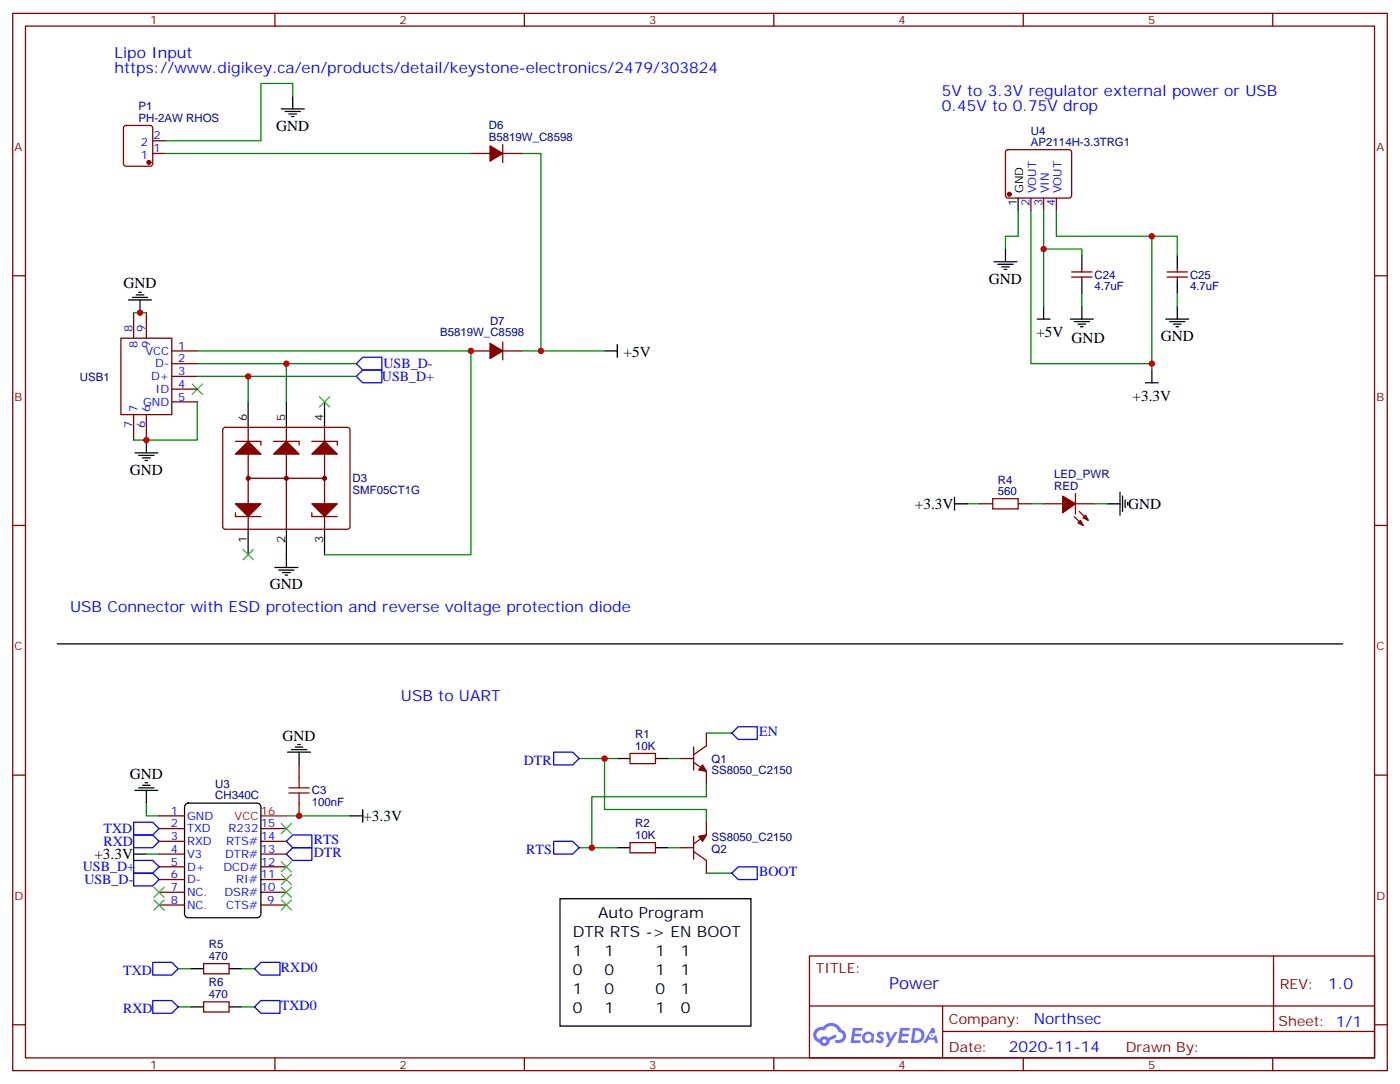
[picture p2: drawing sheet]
<svg xmlns="http://www.w3.org/2000/svg" width="388mm" height="300mm" viewBox="0 0 388 300" stroke-linecap="round" stroke-linejoin="round" font-family="sans-serif">
<path d="M54.7 111.3v10.6h-17.7M160.5 210.1h7.1M171.1 210.1h-3.5v14.1h28.2v3.5M185.2 210.1h3.5M195.8 217.1v3.6h-31.8v14.1h7.1M195.8 203h7M40.6 222.4v3.6h3.5M40.6 236.5h3.5M79.4 226h17.6M160.5 234.8h3.5M185.2 234.8h3.5M195.8 241.8h7" fill="none" stroke="#008700" stroke-width=".35"/>
<g fill="none" stroke="#000" stroke-width=".35">
<path d="M35.6 83.1h6.4M36.7 82.4h4.2M37.7 81.7h2.2M38.5 81h.7M38.8 83.1v3.5M167.6 97.2h3.5M171.1 95.4v3.6M37.4 125.4h6.3M38.5 126.1h4.2M39.5 126.8h2.1M40.2 127.5h.7M40.6 121.9v3.5"/>
<path d="M76.2 157.2h6.3M77.3 157.9h4.2M78.3 158.6h2.1M79 159.3h.7M79.4 153.6v3.6M37.4 218.9h6.3M38.5 218.2h4.2M39.5 217.5h2.1M40.2 216.8h.7M40.6 218.9v3.5M79.7 208.3h6.4M80.8 207.6h4.2"/>
<path d="M81.8 206.9h2.2M82.5 206.2h.8M82.9 208.3v3.5M171.1 210.1h3.5M181.7 210.1h3.5M37 236.5h3.6M37 234.8v3.5M51.4 222.9l.8-.5h19.1l.8 .5 .2 .6v29.6l-.5 .9-.5 .2h-19.1l-.8-.5-.2-.6v-29.6zM97 226h3.5M100.5 224.2v3.5M171.1 234.8h3.5M181.7 234.8h3.5"/>
</g>
<g fill="none" stroke="#3c3" stroke-width=".35">
<path d="M53.3 106.4l2.8 2.8M56.1 106.4l-2.8 2.8M78 228.1l2.8 2.8M78 238.7l2.8 2.8M80.8 228.1l-2.8 2.8M80.8 238.7l-2.8 2.8M42.7 249.2l2.8 2.9M42.7 245.7l2.8 2.8M45.5 249.2l-2.8 2.9M45.5 245.7l-2.8 2.8M78 242.2l2.8 2.8M78 245.7l2.8 2.8"/>
<path d="M78 249.2l2.8 2.9M80.8 242.2l-2.8 2.8M80.8 245.7l-2.8 2.8M80.8 249.2l-2.8 2.9"/>
</g>
<path d="M72.3 226h7.1" fill="none" stroke="#f00" stroke-width=".35"/>
<g fill="none" stroke="#870000" stroke-width=".35">
<path d="M3.5 3.7h381v292.8h-381zM7.1 7.2h373.9v285.8h-373.9zM76.2 3.7v3.5M145.3 3.7v3.5M214.5 3.7v3.5M283.6 3.7v3.5M352.8 3.7v3.5M3.5 76.4h3.6M381 76.4h3.5M3.5 145.5h3.6M381 145.5h3.5M3.5 214.7h3.6"/>
<path d="M174.6 208.7h7.1v2.8h-7.1zM381 214.7h3.5M44.1 229.5h7.1M44.1 233h7.1M44.1 236.5h7.1M44.1 226h7.1M72.3 229.5h7.1M72.3 233h7.1M72.3 236.5h7.1M174.6 233.4h7.1v2.8h-7.1zM44.1 240.1h7.1M44.1 243.6h7.1"/>
<path d="M44.1 247.1h7.1M44.1 250.6h7.1M72.3 240.1h7.1M72.3 243.6h7.1M72.3 247.1h7.1M72.3 250.6h7.1M224.4 264.8h156.6v28.2h-156.6zM224.4 278.6h156.5M261.3 278.6v14.1M353 264.8v20.9M3.5 283.8h3.6M76.2 293v3.5"/>
<path d="M145.3 293v3.5M214.5 293v3.5M261.3 285.7h119.6M283.6 293v3.5M352.8 293v3.5M381 283.8h3.5"/>
</g>
<path d="M153.5 208.3h5.2l1.8 1.8-1.8 1.7h-5.2zM202.8 203l1.8-1.7h5.3v3.5h-5.3zM37 238.3h5.3l1.8 1.8-1.8 1.7h-5.3zM37 231.2h5.3l1.8 1.8-1.8 1.8h-5.3zM37 227.7h5.3l1.8 1.8-1.8 1.7h-5.3zM79.4 233l1.7-1.8h5.3v3.6h-5.3zM79.4 236.5l1.7-1.7h5.3v3.5h-5.3zM153.5 233h5.2l1.8 1.8-1.8 1.7h-5.2zM37 241.8h5.3l1.8 1.8-1.8 1.8h-5.3zM202.8 241.8l1.8-1.7h5.3v3.5h-5.3z" fill="none" stroke="#00f" stroke-width=".35"/>
<g fill="#5487ff">
<path d="M243.4 285.9a1.22 1.22 0 0 1 1.7 .3l-.4 .6a.47 .47 0 0 0-.4-.4 .47 .47 0 0 0-.5 .2l.1 .1a1.23 1.23 0 0 1 .8 1.9 1.44 1.44 0 0 1-2.1-.3l.5-.5 .8 .4a.29 .29 0 0 0 .3-.2 .29 .29 0 0 0-.3-.4 1.04 1.04 0 0 1-.5-1.7z"/>
<path d="M236.4 284.7h2.3l.3 .2-.1 .5h-1.8l-.1 .9h1.5l.3 .4-.4 .3h-1.6l-.1 1.1 1.7 .1 .2 .3-.2 .3h-2.6z"/>
<path d="M249.5 284.7h2.4l.3 .2-.1 .5h-1.9l-.1 .9h1.5l.4 .3-.4 .4h-1.6l-.2 1.1 1.8 .1 .1 .3-.1 .3h-2.7z"/>
<path d="M258.3 284.7h.7l.3 1.2-.6 .4a.69 .69 0 0 0-1 .2 .69 .69 0 0 0 .4 1 .69 .69 0 0 0 .9-.6l.5-.3 .5 2.2h-.8l-.2-.8h-1.7l-.5 .8h-.9z"/>
<path d="M245.5 285.8h.8l.6 1.8 1.1-1.8h.8l-2.5 4.2h-.8l.9-1.6z"/>
<path d="M253 284.7l-.6 4.1h1.4a2.11 2.11 0 0 0 2.4-2.1 2.11 2.11 0 0 0-2.5-2zM253.8 285.4a1.39 1.39 0 0 1 1.6 1.4 1.39 1.39 0 0 1-1.8 1.3h-.2z"/>
<path d="M239.4 286.3a1.54 1.54 0 0 0-.1 2.2 1.54 1.54 0 0 0 2.1 .1l.6 .2 .3-2.3-.1-.2h-.4a1.49 1.49 0 0 0-2.4 0zM239.6 287.3a.95 .95 0 0 1 1.9 0 .95 .95 0 0 1-1.9 0z"/>
<path d="M226.1 285.1a2.18 2.18 0 0 0 1 3.7 1.44 1.44 0 0 0 1.7 .9 1.44 1.44 0 0 0 1.1-1.5l2-1-.4-.7-1.9 .9a1.47 1.47 0 0 0-2.5 .5 1.39 1.39 0 0 1-.6-2 1.39 1.39 0 0 1 2-.4 2.12 2.12 0 0 1 2.1-1.3 2.12 2.12 0 0 1 1.9 1.7 1.14 1.14 0 0 1 1.1 1.4 1.14 1.14 0 0 1-1.6 .7 .43 .43 0 0 0-.6 .4 .43 .43 0 0 0 .5 .4 1.98 1.98 0 0 0 2.5-1.2 1.98 1.98 0 0 0-1.3-2.5 3.1 3.1 0 0 0-5.2-.7l-.9 .1zM228 288.4a.54 .54 0 0 1 1 0 .54 .54 0 0 1-1 0z"/>
<circle cx="258.3" cy="286.8" r=".26"/>
</g>
<path d="M80.1 219.6h5.6M80.1 218.2h5.6M82.9 215.4v2.8M82.9 219.6v2.8" fill="none" stroke="#a10000" stroke-width=".35"/>
<g fill="none" stroke="#870000" stroke-width=".35">
<path d="M289.3 139.5h5.3M298.1 139.5h5.3M298.1 136.7v5.6M297.7 143.1l2.5 2.4M299.2 141.6l2.4 2.5M82.9 211.8v3.6M188.7 210.1h3.6M192.3 211.1l3.5 2.5v3.5M192.3 206.9v6.4M195.8 203v3.6l-3.5 2.4M82.9 222.4v3.6M188.7 234.8h3.6"/>
<path d="M192.3 235.8l3.5 2.5v3.5M192.3 231.6v6.3M195.8 227.7v3.5l-3.5 2.5M56.4 266.9h7.1v2.8h-7.1zM56.4 277.5h7.1v2.8h-7.1z"/>
</g>
<g fill="#870000" stroke="#870000" stroke-width=".35">
<path d="M194.7 211.8l1.1 1.8-2.1-.3z"/>
<path d="M193.7 231.6l2.1-.4-1.1 1.8z"/>
<path d="M300.2 143.4l.7-.7 .7 1.4z"/>
<path d="M298.8 144.8l.7-.7 .7 1.4z"/>
<path d="M294.6 137.4l3.5 2.1-3.5 2.5z"/>
</g>
<path d="M306.9 139.5h3.5M310.4 136.3v6.4M311.1 137.4v4.2M311.9 138.5v2.1M312.6 139.2v.7M155.2 248.9h52.9v35.3h-52.9zM52.9 268.3h3.5M52.9 278.9h3.5M63.5 268.3h3.5M63.5 278.9h3.5" fill="none" stroke="#000" stroke-width=".35"/>
<path d="M268.1 139.5h3.5M285.8 139.5h3.5M303.4 139.5h3.5M49.4 268.3h3.5M49.4 278.9h3.5M67 268.3h3.6M67 278.9h3.6" fill="none" stroke="#008700" stroke-width=".35"/>
<path d="M42.3 266.5h5.3l1.8 1.8-1.8 1.8h-5.3zM42.3 277.1h5.3l1.8 1.8-1.8 1.7h-5.3zM70.6 268.3l1.7-1.8h5.3v3.6h-5.3zM70.6 278.9l1.7-1.8h5.3v3.5h-5.3z" fill="none" stroke="#00f" stroke-width=".35"/>
<path d="M62 118.6l.4-.2h33.9l.5 .2 .2 .5v26.8l-.2 .5-.5 .2h-33.9l-.5-.3-.2-.4v-26.8z" fill="#fff" stroke="#870000" stroke-width=".35"/>
<g fill="none" stroke="#000" stroke-width=".35">
<path d="M78 30.2h6.3M79 30.9h4.3M80.1 31.6h2.1M80.8 32.3h.7M81.1 26.6v3.6M282.2 54.9v3.5M275.5 72.5h6.4M276.6 73.2h4.2M277.6 73.9h2.2M278.3 74.6h.7M278.7 69v3.5M299.9 70.7v3.6"/>
<path d="M299.9 77.8v3.5M326.3 70.7v3.6M326.3 77.8v3.5M287.5 88.4h3.5M289.3 84.8v3.6M296.7 88.4h6.3M297.7 89.1h4.3M298.8 89.8h2.1M299.5 90.5h.7M299.9 84.8v3.6M323.1 88.4h6.4M324.2 89.1h4.2"/>
<path d="M325.3 89.8h2.1M326 90.5h.7M326.3 84.8v3.6M68.8 111.3v7.1M79.4 111.3v7.1M90 111.3v7.1M317.5 106h3.5M319.3 102.5v3.5M264.6 139.5h3.5M264.6 137.8v3.5M68.8 146.6v7M79.4 146.6v7"/>
<path d="M90 146.6v7M15.9 178.3h356.3"/>
</g>
<g fill="none" stroke="#870000" stroke-width=".35">
<path d="M34.5 35l.4-.3h6.7l.5 .3 .2 .5v9.8l-.2 .5-.5 .2h-6.7l-.5-.2-.2-.5v-9.8zM42.3 39h3.6M42.3 42.5h3.6M130.5 42.5h5.3M139.3 40v5M139.3 42.5h5.3M278.9 41.7l.5-.2h16.9l.5 .2 .2 .5v12.2l-.7 .5-17.2-.1-.4-.6v-12zM285.8 54.9v3.5M289.3 54.9v3.5M292.8 54.9v3.5M297 76.7h5.7M297 75.3h5.7"/>
<path d="M299.9 74.3v1M299.9 76.7v1.1M323.5 76.7h5.6M323.5 75.3h5.6M326.3 74.3v1M326.3 76.7v1.1M33.5 93.7h14.1v21.1h-14.1zM37 86.6v7.1M40.6 86.6v7.1M47.6 97.2h7.1M130.5 97.2h5.3M139.3 94.7v5"/>
<path d="M139.3 97.2h5.3M37 114.8v7.1M40.6 114.8v7.1M47.6 100.7h7.1M47.6 104.2h7.1M47.6 107.8h7.1M47.6 111.3h7.1M68.8 118.4v28.2M79.4 118.4v28.2M90 118.4v28.2M65.3 122.2h7v1.1M68.8 132.5h21.2"/>
<path d="M75.8 122.2h7.1v1.1M86.4 122.2h7.1v1.1M271.6 139.5h3.6M282.2 139.5h3.6M65.3 142v1.1h7M86.4 142v1.1h7.1"/>
<circle cx="68.8" cy="132.5" r=".35"/>
<circle cx="79.4" cy="132.5" r=".35"/>
<circle cx="90" cy="132.5" r=".35"/>
</g>
<g fill="#870000" stroke="#870000" stroke-width=".35">
<path d="M65.3 139.5h7l-3.5 3.6z"/>
<path d="M65.3 125.8l3.5-3.6 3.5 3.6z"/>
<path d="M86.4 125.8l3.6-3.6 3.5 3.6z"/>
<path d="M86.4 139.5h7.1l-3.5 3.6z"/>
<path d="M75.8 125.8l3.6-3.6 3.5 3.6z"/>
<path d="M135.8 40.4l3.5 2.1-3.5 2.1z"/>
<path d="M135.8 95.1l3.5 2.1-3.5 2.1z"/>
<circle cx="68.8" cy="132.5" r=".53"/>
<circle cx="79.4" cy="132.5" r=".53"/>
<circle cx="90" cy="132.5" r=".53"/>
<circle cx="41.3" cy="45" r=".53"/>
<circle cx="279.8" cy="53.8" r=".53"/>
</g>
<path d="M88.5 109.9l2.9 2.8M91.4 109.9l-2.9 2.8M67.4 152.2l2.8 2.8M70.2 152.2l-2.8 2.8" fill="none" stroke="#3c3" stroke-width=".35"/>
<g fill="none" stroke="#008700" stroke-width=".35">
<path d="M81.1 26.6v-3.5h-8.8v15.9h-26.4M45.9 42.5h84.6M144.6 42.5h5.3v54.7M282.2 58.4v7h-3.5v3.6M285.8 58.4v42.3h33.5v1.8M289.3 58.4v26.4M292.8 58.4v7h26.5v35.3M289.3 69h10.6v1.7M319.3 65.4h7v5.3M37 86.6h3.6M54.7 97.2h75.8v56.4h-40.5M144.6 97.2h23"/>
<path d="M299.9 81.3v3.5M326.3 81.3v3.5M54.7 100.7h44.1M54.7 104.2h44.1M68.8 104.2v7.1M79.4 100.7v10.6"/>
</g>
<path d="M98.8 104.2l1.7-1.7h5.3v3.5h-5.3zM98.8 100.7l1.7-1.7h5.3v3.5h-5.3z" fill="none" stroke="#00f" stroke-width=".35"/>
<path d="M275.2 138.1h7v2.8h-7z" fill="none" stroke="#a10000" stroke-width=".35"/>
<g fill="#c00">
<circle cx="167.6" cy="210.1" r=".88"/>
<circle cx="164" cy="234.8" r=".88"/>
<circle cx="82.9" cy="226" r=".88"/>
<circle cx="40.6" cy="121.9" r=".88"/>
<circle cx="38.8" cy="86.6" r=".88"/>
<circle cx="79.4" cy="100.7" r=".88"/>
<circle cx="68.8" cy="104.2" r=".88"/>
<circle cx="149.9" cy="97.2" r=".88"/>
<circle cx="289.3" cy="69" r=".88"/>
<circle cx="319.3" cy="100.7" r=".88"/>
<circle cx="319.3" cy="65.4" r=".88"/>
<circle cx="130.5" cy="97.2" r=".88"/>
</g>
<text font-size="4.6" fill="#00f" x="246.5" y="273.8">Power</text>
<g font-size="4.2" fill="#00f">
<text x="31.7" y="16.1">Lipo Input</text>
<text x="31.7" y="20.3">https://www.digikey.ca/en/products/detail/keystone-electronics/2479/303824</text>
<text x="261.1" y="26.6">5V to 3.3V regulator external power or USB</text>
<text x="261.1" y="30.9">0.45V to 0.75V drop</text>
<text x="19.4" y="169.5">USB Connector with ESD protection and reverse voltage protection diode</text>
<text x="111.1" y="194.2">USB to UART</text>
<text x="368.2" y="274">1.0</text>
<text x="286.5" y="283.6">Northsec</text>
<text x="279.6" y="291.4">2020-11-14</text>
</g>
<g font-size="4.2">
<text x="76.6" y="36.2">GND</text>
<text x="34.2" y="79.9">GND</text>
<text x="274.1" y="78.6">GND</text>
<text x="287.3" y="93.3">+5V</text>
<text x="297" y="95.1">GND</text>
<text x="321.7" y="94.5">GND</text>
<text x="172.9" y="99">+5V</text>
<text x="313.9" y="111">+3.3V</text>
<text x="36" y="131.5">GND</text>
<text x="253.6" y="141">+3.3V</text>
<text x="312.7" y="140.9">GND</text>
<text x="74.8" y="163.2">GND</text>
<text x="78.3" y="205.1">GND</text>
<text x="36" y="215.7">GND</text>
<text x="100.7" y="227.4">+3.3V</text>
<text x="26.1" y="237.9">+3.3V</text>
<text x="165.8" y="254.2">Auto Program</text>
<text x="158.7" y="259.5">DTR RTS -&gt; EN BOOT</text>
<text x="158.7" y="264.8">1</text>
<text x="167.6" y="264.8">1</text>
<text x="181.7" y="264.8">1</text>
<text x="188.7" y="264.8">1</text>
<text x="158.7" y="270.1">0</text>
<text x="158.7" y="275.3">1</text>
<text x="167.6" y="270.1">0</text>
<text x="167.6" y="275.3">0</text>
<text x="181.7" y="270.1">1</text>
<text x="181.7" y="275.3">0</text>
<text x="188.7" y="270.1">1</text>
<text x="188.7" y="275.3">1</text>
<text x="158.7" y="280.6">0</text>
<text x="167.6" y="280.6">1</text>
<text x="181.7" y="280.6">1</text>
<text x="188.7" y="280.6">0</text>
</g>
<g font-size="3.9" fill="#00f">
<text x="106.3" y="102">USB_D-</text>
<text x="105.9" y="105.5">USB_D+</text>
<text x="210.4" y="203.8">EN</text>
<text x="145.2" y="211.8">DTR</text>
<text x="28.7" y="230.7">TXD</text>
<text x="87" y="233.8">RTS</text>
<text x="28.7" y="234.2">RXD</text>
<text x="87" y="237.3">DTR</text>
<text x="145.9" y="236.5">RTS</text>
<text x="23" y="241.3">USB_D+</text>
<text x="23.4" y="244.8">USB_D-</text>
<text x="210.4" y="242.6">BOOT</text>
<text x="34.1" y="270">TXD</text>
<text x="77.9" y="269.2">RXD0</text>
<text x="34.1" y="280.6">RXD</text>
<text x="77.9" y="279.8">TXD0</text>
</g>
<g font-size="3.9" fill="#800">
<text x="226.1" y="269.3">TITLE:</text>
<text x="354.8" y="274">REV:</text>
<text x="263" y="283.5">Company:</text>
<text x="354.4" y="284.2">Sheet: 1/1</text>
<text x="263" y="291.2">Date:</text>
<text x="312.1" y="291.3">Drawn By:</text>
</g>
<g font-size="3.2" fill="#800">
<text x="41.6" y="6.7">1</text>
<text x="110.8" y="6.7">2</text>
<text x="179.9" y="6.7">3</text>
<text x="249.1" y="6.7">4</text>
<text x="318.2" y="6.7">5</text>
<text x="4.1" y="41.8">A</text>
<text x="381.5" y="41.8">A</text>
<text x="4.1" y="110.9">B</text>
<text x="381.5" y="110.9">B</text>
<text x="4.1" y="180.1">C</text>
<text x="381.5" y="180.1">C</text>
<text x="4.1" y="249.2">D</text>
<text x="381.5" y="249.2">D</text>
<text x="41.6" y="296">1</text>
<text x="110.8" y="296">2</text>
<text x="179.9" y="296">3</text>
<text x="249.1" y="296">4</text>
<text x="318.2" y="296">5</text>
</g>
<g font-size="3.2" fill="#000080">
<text x="38.4" y="33.7">PH-2AW RHOS</text>
<text x="38.4" y="30.5">P1</text>
<text x="135.5" y="35.8">D6</text>
<text x="135.5" y="39">B5819W_C8598</text>
<text x="285.8" y="40.4">AP2114H-3.3TRG1</text>
<text x="285.8" y="37.3">U4</text>
<text x="303.4" y="77.2">C24</text>
<text x="329.8" y="77.2">C25</text>
<text x="303.4" y="80.3">4.7uF</text>
<text x="329.8" y="80.3">4.7uF</text>
<text x="122" y="93">B5819W_C8598</text>
<text x="135.8" y="90.1">D7</text>
<text x="22.2" y="105.4">USB1</text>
<text x="97.7" y="136.7">SMF05CT1G</text>
<text x="97.7" y="133.5">D3</text>
<text x="276.6" y="137.1">560</text>
<text x="276.6" y="133.9">R4</text>
<text x="292.2" y="135.6">RED</text>
<text x="292.2" y="132.4">LED_PWR</text>
<text x="176.1" y="207.6">10K</text>
<text x="176.1" y="204.4">R1</text>
<text x="197.2" y="214.4">SS8050_C2150</text>
<text x="197.2" y="211.2">Q1</text>
<text x="59.6" y="221.4">CH340C</text>
<text x="59.6" y="218.2">U3</text>
<text x="86.4" y="220">C3</text>
<text x="86.4" y="223.3">100nF</text>
<text x="176.1" y="232.3">10K</text>
<text x="176.1" y="229.1">R2</text>
<text x="197.2" y="232.9">SS8050_C2150</text>
<text x="197.2" y="236.1">Q2</text>
<text x="57.9" y="262.6">R5</text>
<text x="57.9" y="265.8">470</text>
<text x="57.9" y="273.2">R6</text>
<text x="57.9" y="276.4">470</text>
</g>
<g font-size="3.2" fill="#00f">
<text x="39" y="40.4">2</text>
<text x="42.5" y="38.6">2</text>
<text x="39" y="43.9">1</text>
<text x="42.5" y="42.2">1</text>
<text x="287.2" y="53.6" transform="rotate(-90 287.2 53.6)">VOUT</text>
<text x="290.7" y="53.6" transform="rotate(-90 290.7 53.6)">VIN</text>
<text x="294.2" y="53.6" transform="rotate(-90 294.2 53.6)">VOUT</text>
<text x="285.4" y="57.1" transform="rotate(-90 285.4 57.1)">2</text>
<text x="288.9" y="57.1" transform="rotate(-90 288.9 57.1)">3</text>
<text x="292.5" y="57.1" transform="rotate(-90 292.5 57.1)">4</text>
<text x="36.7" y="91.9" transform="rotate(-90 36.7 91.9)">8</text>
<text x="40.2" y="91.9" transform="rotate(-90 40.2 91.9)">9</text>
<text x="38.1" y="96.4" transform="rotate(-90 38.1 96.4)">8</text>
<text x="40.3" y="98.2">VCC</text>
<text x="41.6" y="96.4" transform="rotate(-90 41.6 96.4)">9</text>
<text x="43" y="101.8">D-</text>
<text x="49.4" y="96.8">1</text>
<text x="49.4" y="100.4">2</text>
<text x="41.9" y="105.3">D+</text>
<text x="49.4" y="103.9">3</text>
<text x="49.4" y="107.4">4</text>
<text x="39.6" y="112.4">GND</text>
<text x="43.1" y="108.8">ID</text>
<text x="49.4" y="110.9">5</text>
<text x="36.7" y="118.6" transform="rotate(-90 36.7 118.6)">7</text>
<text x="38.1" y="114.1" transform="rotate(-90 38.1 114.1)">7</text>
<text x="40.2" y="118.6" transform="rotate(-90 40.2 118.6)">6</text>
<text x="41.6" y="114.1" transform="rotate(-90 41.6 114.1)">6</text>
<text x="47.4" y="225.6">1</text>
<text x="51.9" y="227">GND</text>
<text x="47.4" y="232.7">3</text>
<text x="47.4" y="229.1">2</text>
<text x="51.9" y="230.5">TXD</text>
<text x="63.4" y="230.5">R232</text>
<text x="72.3" y="229.1">15</text>
<text x="72.3" y="232.7">14</text>
<text x="47.4" y="239.7">5</text>
<text x="47.4" y="236.2">4</text>
<text x="51.9" y="237.6">V3</text>
<text x="51.9" y="234.1">RXD</text>
<text x="62.4" y="237.6">DTR#</text>
<text x="62.7" y="234.1">RTS#</text>
<text x="72.3" y="236.2">13</text>
<text x="72.3" y="239.7">12</text>
<text x="47.4" y="243.2">6</text>
<text x="51.9" y="244.7">D-</text>
<text x="51.9" y="241.1">D+</text>
<text x="61.9" y="241.1">DCD#</text>
<text x="65.5" y="244.7">RI#</text>
<text x="72.3" y="243.2">11</text>
<text x="47.4" y="250.3">8</text>
<text x="47.4" y="246.8">7</text>
<text x="51.9" y="251.7">NC.</text>
<text x="51.9" y="248.2">NC.</text>
<text x="62.2" y="248.2">DSR#</text>
<text x="62.7" y="251.7">CTS#</text>
<text x="72.3" y="246.8">10</text>
<text x="74.1" y="250.3">9</text>
</g>
<g font-size="3.2">
<text x="283.6" y="53.6" transform="rotate(-90 283.6 53.6)">GND</text>
<text x="281.9" y="57.1" transform="rotate(-90 281.9 57.1)">1</text>
<text x="68.4" y="116.6" transform="rotate(-90 68.4 116.6)">6</text>
<text x="79" y="116.6" transform="rotate(-90 79 116.6)">5</text>
<text x="89.6" y="116.6" transform="rotate(-90 89.6 116.6)">4</text>
<text x="68.4" y="150.4" transform="rotate(-90 68.4 150.4)">1</text>
<text x="79" y="150.4" transform="rotate(-90 79 150.4)">2</text>
<text x="89.6" y="150.4" transform="rotate(-90 89.6 150.4)">3</text>
</g>
<g font-size="3.2" fill="#f00">
<text x="65" y="227">VCC</text>
<text x="72.3" y="225.6">16</text>
</g>
</svg>
